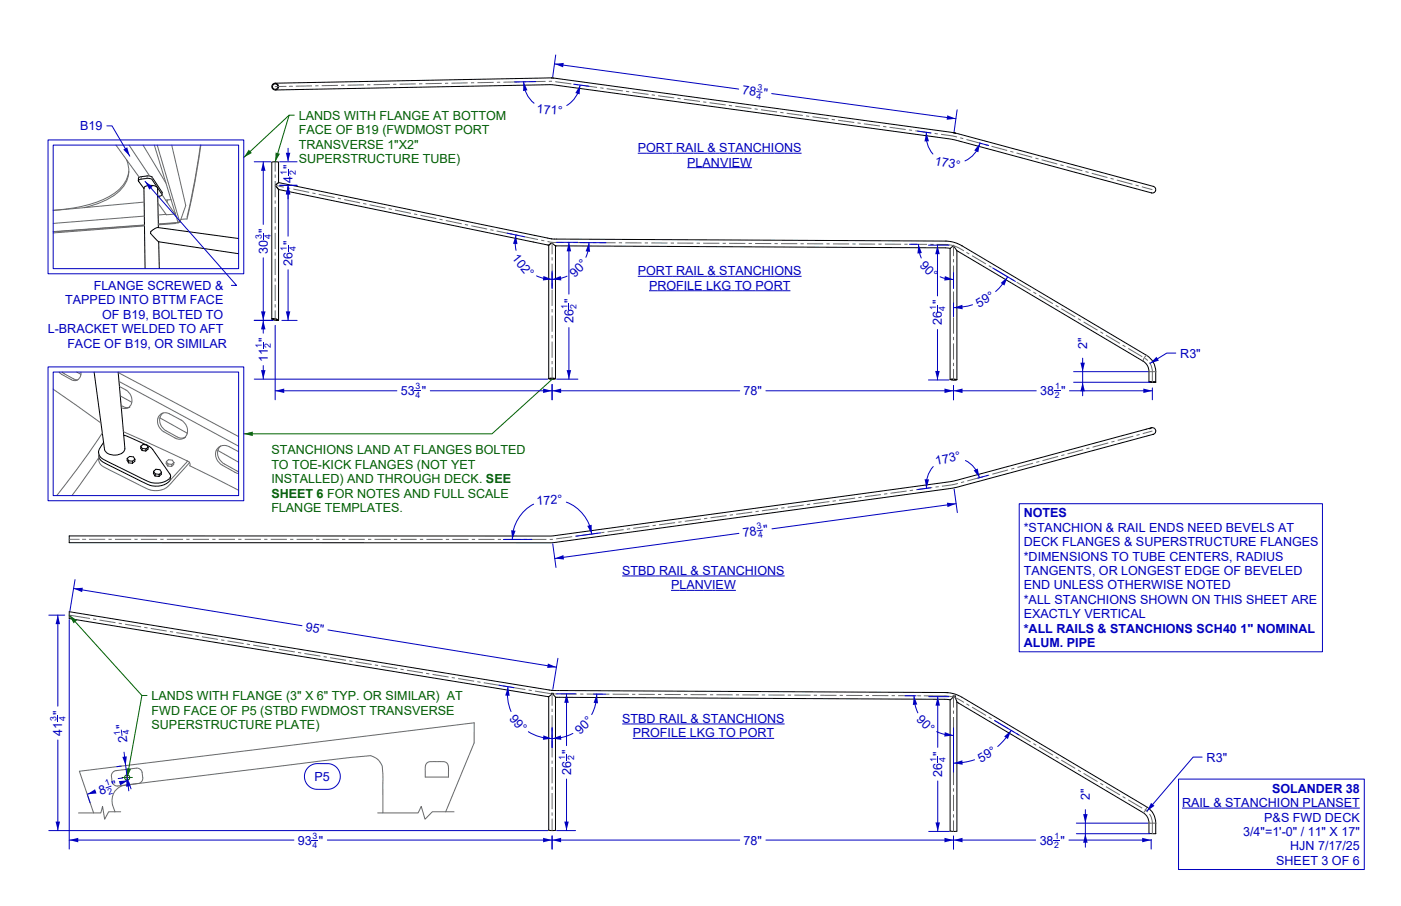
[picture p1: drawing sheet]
<svg xmlns="http://www.w3.org/2000/svg" width="432mm" height="279mm" viewBox="0 0 432 279" stroke-linecap="round" stroke-linejoin="round" font-family="sans-serif">
<!-- layer: Make2D -->
<g fill="none" stroke="#000" stroke-width=".31">
<path d="M170 24l.5 .1M170 24l-85.2 1.7M170.5 24.1l123.2 16.8 60.6 16.3a1.67 1.67 0 0 1 1.8 1.6 1.98 1.98 0 0 1-2.6 .3l-60.2-16.2-122.7-16.7-85.8 1.5M42.6 55.7l.1-.9 .8-.3a4.7 4.7 0 0 1 3.2 0l3.3 4.9M42.6 55.7l.1 .2M42.6 55.7l.9-.5a4.7 4.7 0 0 1 3.2 0l3.3 4.9M42.7 55.9l1.7 2.2M42.7 55.6v.3M50 59.4l-.1 .1M50 59.4v.7M84.8 57.2l.2 .1M85.9 58.4l83.2 17.2"/>
<path d="M85.9 56.3l-.3 .2a.76 .76 0 0 0-.6 .8 .76 .76 0 0 0 .5 .7l.4 .4M85.9 56.3l84.1 17.4M85.9 56.3v-6.3h-2.1v48.4M85.9 58.4v40.3M293.8 40.9l.7 .2zM354.9 59.5h.1M48.8 70.2l-.2-12.2a2.98 2.98 0 0 0-4.2 0l.3 24.8M48.9 74.6l24.6 3.6M48.9 74.6l.2 8.2M50 60.1l-.3 .3-1.1 .2M73.5 73.6l-24.8-3.4-.7 .1a2.32 2.32 0 0 0-1.6 1.7l2.5 2.6M169.1 75.6v41.2"/>
<path d="M169.1 75.6h.1a.9 .9 0 0 1 .8-.6 .9 .9 0 0 1 .9 .6l.3 .2M169.7 75.1l-.6 .5M170 73.7h.1M170 73.7l121.5 .7a10.1 10.1 0 0 1 5 1.4l56.9 33.8a5.8 5.8 0 0 1 2.8 5v3.3l-2.1-.1M171.2 75.8l120.1 .6 1.5 .2M171.2 75.8v41M294.9 77.3l-1-1.5-1.1 .8v40.4M294.9 77.3v39.8M294.9 77.3l57.4 34.1a3.8 3.8 0 0 1 1.8 3.2v3.2M296.5 75.8h.1M83.8 98.4l1 .3h1.1M83.8 98.4l1-.1 1.1 .4"/>
<path d="M84 98.4h.8l.8 .3h-.8zM29 114.7l3.2 23.8a3.5 3.5 0 0 0 4.8 1.5l1.1-.7 .4-1.1-2.1-23.5M169.1 116.8h2.1M169.3 116.8h1.7zM292.8 117l2.1 .1zM293 117l1.7 .1zM354.1 117.8h2.1M354.3 117.8h1.7zM356 117.8h.1M356.2 117.9h.1M30.4 139.5a3.2 3.2 0 0 0 2.3 3.5l8 4a20.1 20.1 0 0 0 6.9 2.9 4.7 4.7 0 0 0 4.9-2l.1-1M30.4 139.5a3.7 3.7 0 0 0 2.9 2.9l7.5 3.7a20.4 20.4 0 0 0 6.9 2.9 4.8 4.8 0 0 0 4.9-2.1"/>
<path d="M31.9 136.4l-1.3 2.2-.2 .9M38.1 134.2l7.3 3.1 1.2 .8 5.8 8.1 .2 .7M43.4 137.6v.7l.4 .6M43.4 137.6l.4 .7M43.4 137.6l.7-.5 1.1 .1 .5 .7M43.8 138.9l1.1 .2M43.8 138.3l1.2 .1M43.8 138.3v.6M45 138.4l-.1 .7M45.7 137.9l-.1 .6-.7 .6M45.7 137.9l-.7 .5M354.9 131.9l-61.6 16.6-123 16.8h-149v2.1h149.2l123.1-16.9 61.8-16.6"/>
<path d="M354.9 131.9a1.04 1.04 0 0 1 1.3 .8 1.04 1.04 0 0 1-.8 1.2M354.9 131.9l-.6 .4M355.4 133.9l-.1 .1M39.2 141.4v.6l.4 .7M39.2 141.4l.8-.6 1.1 .1 .5 .7M39.2 141.4l.4 .7M39.6 142.7l1.2 .2M39.6 142.1v.6M39.6 142.1l1.2 .1M40.8 142.2v.7M41.6 141.6l-.1 .7-.7 .6M41.6 141.6l-.8 .6"/>
<path d="M47.3 145.4v.6l.5 .8M47.3 145.4l.5 .7M47.3 145.4l.8-.7 1.2 .2 .5 .7M47.8 146.8l1.2 .1M47.8 146.1v.7M47.8 146.1l1.3 .2M49.1 146.3l-.1 .6M49.8 145.6l-.1 .7-.7 .6M49.8 145.6l-.7 .7M169.1 214.9l-147.8-24.1v-2.2l148.9 24.3 121 .7 2 .2 3.3 1.2 57.3 34.1a5.9 5.9 0 0 1 2.4 4.7v3.3l-2.1-.1v-3.5a3.7 3.7 0 0 0-1.8-2.9l-57.4-34.1M169.1 214.9l.8-.7 .1-.4h.5v.3l.7 .9M169.1 214.9v41.1l.8 .1 1.3-.1v-41"/>
<path d="M171.2 215l121.6 .8v40.4l1.6 .2 .5-.1v-39.8l-.5-1.5 .1-.4h-.7l-.3 .6-.7 .6M171.2 215h.1M356.2 257.1h.1"/>
<circle cx="84.8" cy="26.7" r=".83"/>
<circle cx="84.8" cy="26.7" r="1.04"/>
</g>
<g fill="#000">
<circle cx="48.9" cy="74.5" r=".09"/>
<circle cx="293" cy="117" r=".09"/>
<circle cx="354.3" cy="117.8" r=".09"/>
<circle cx="356" cy="117.8" r=".09"/>
</g>
<g fill="none" stroke="#696969" stroke-width=".31">
<path d="M88.2 26.6l-3.4 .1M90.2 26.6h-1M96.2 26.5l-5 .1M98.2 26.4l-1 .1M104.2 26.3l-5 .1M106.2 26.3h-1M112.2 26.2l-5 .1M114.1 26.1l-.9 .1M120.2 26l-5 .1M122.2 26h-1M128.2 25.9l-5 .1M130.2 25.8h-1"/>
<path d="M136.2 25.7l-5 .1M138.2 25.7h-1M144.2 25.6l-5 .1M146.2 25.5h-1M152.2 25.4l-5 .1M154.2 25.4h-1M160.1 25.2l-4.9 .1M162.1 25.2h-1M168.1 25.1l-5 .1M169.1 25.1h1M171.1 25.2l5 .7M177.1 26l1 .1"/>
<path d="M179.1 26.3l4.9 .6M185 27.1l1 .1M187 27.4l4.9 .6M192.9 28.2l1 .1M194.9 28.4l5 .7M200.9 29.2l1 .2M202.8 29.5l5 .7M208.8 30.3l1 .2M210.8 30.6l4.9 .7M216.7 31.4l1 .1M218.7 31.7l5 .7M224.6 32.5l1 .1"/>
<path d="M226.6 32.8l5 .6M232.6 33.6l1 .1M234.6 33.8l4.9 .7M240.5 34.7l1 .1M242.5 34.9l4.9 .7M248.4 35.7l1 .2M250.4 36l5 .7M256.3 36.8l1 .2M258.3 37.1l5 .7M264.3 37.9l1 .1M266.3 38.2l4.9 .7M272.2 39l1 .1"/>
<path d="M274.2 39.3l4.9 .6M43.5 54.5v.7M45.3 54.3v.7M46.9 54.6v.8M49.9 59.3v.7M84.8 57.2l2.7 .5M84.8 49.9v2.9M84.8 53.8v1M84.8 55.8v5M88.4 57.9l1 .2M90.4 58.3l4.9 1M96.3 59.5l1 .2"/>
<path d="M98.2 59.9l4.9 1M280.1 40.1l1 .1M282.1 40.3l5 .7M288.1 41.2l.9 .1M290 41.4l5 .8M295.9 42.5l1 .3M297.9 43l4.8 1.3M303.7 44.6l.9 .2M305.6 45.1l4.8 1.3M311.4 46.7l.9 .2M313.3 47.2l4.8 1.3M319.1 48.8l1 .2"/>
<path d="M321 49.3l4.9 1.3M326.8 50.8l1 .3M328.8 51.4l4.8 1.3M334.6 52.9l.9 .3M336.5 53.4l4.8 1.3M342.3 55l.9 .3M344.2 55.5l4.8 1.3M350 57.1l1 .2M351.9 57.6l3.3 .9M84.8 61.8v1M84.8 63.8v5M84.8 69.8v1"/>
<path d="M84.8 71.8v5M84.8 77.8v1M84.8 79.8v5M104.1 61.1l1 .2M106.1 61.5l4.9 1.1M111.9 62.8l1 .2M113.9 63.2l4.9 1M119.8 64.4l1 .2M121.7 64.8l4.9 1M127.6 66l1 .2M129.6 66.4l4.9 1M135.5 67.6l.9 .2"/>
<path d="M137.4 68l4.9 1M143.3 69.2l1 .2M145.2 69.6l4.9 1M151.1 70.8l1 .2M153.1 71.2l4.9 1.1M159 72.5l.9 .2M160.9 72.9l4.9 1M166.8 74.1l1 .2M168.7 74.5l1.7 .3h3.3M170.2 74.7v3.6M170.2 79.3v1M170.4 73.7h.1"/>
<path d="M171.5 75.8h.1M174.7 74.8h1M176.7 74.8h5M182.7 74.8h1M184.7 74.8l5 .1M190.7 74.9h1M192.7 74.9h5M198.7 74.9h1M200.7 74.9h5M206.7 75h1M208.7 75h5M214.7 75h1"/>
<path d="M216.7 75h5M222.7 75h1M224.7 75l5 .1M230.7 75.1h1M232.7 75.1h5M238.7 75.1h1M240.7 75.1l5 .1M246.7 75.2h1M248.7 75.2h5M254.7 75.2h1M256.7 75.2h5M262.7 75.2h1"/>
<path d="M264.7 75.3h5M270.7 75.3h1M272.7 75.3h5M278.7 75.3h1M280.7 75.3l5 .1M286.7 75.4h1M288.7 75.4h2.7M291.3 75.4a10.2 10.2 0 0 1 5.7 1.9M293.9 75.6v3.3M293.9 79.9v1M297.9 77.8l.8 .5M299.6 78.9l4.3 2.5"/>
<path d="M84.8 85.8v1M84.8 87.8v5M84.8 93.8v1M84.8 95.8v2.9M170.2 81.3v5M170.2 87.3v1M170.2 89.3v5M170.2 95.3v1M170.2 97.3v5M293.9 81.9v5M293.9 87.9v1M293.9 89.9v5"/>
<path d="M293.9 95.9v1M293.9 97.9v5M304.7 81.9l.9 .5M306.5 82.9l4.3 2.6M311.6 86l.9 .5M313.3 87l4.3 2.6M318.5 90.1l.9 .5M320.2 91.1l4.3 2.6M325.4 94.2l.8 .5M327.1 95.2l4.3 2.5M332.3 98.3l.8 .5M334 99.3l4.3 2.5"/>
<path d="M170.2 103.3v1M170.2 105.3v5M170.2 111.3v1M170.2 113.3v3.6M293.9 103.9v1M293.9 105.9v5M293.9 111.9v1M293.9 113.9v3.3M339.1 102.3l.9 .6M340.9 103.4l4.3 2.5M346 106.4l.9 .5M347.7 107.5l4.3 2.5"/>
<path d="M352.9 110.5l.8 .6M353.4 109.6h.1M353.4 109.6l-.8 .9-.3 .9M354.1 114.6h2.1M354.3 111.9a8.2 8.2 0 0 1 .9 5.4v.6M356.2 114.6h.1M37.1 122.1l3.5 2M38 125.4l1 .3 1-.2M38.8 120.2a3.2 3.2 0 0 1 .5 5.7l-1 .1-.9-.3M49.3 128.9l8.4 4.7M49.3 128.7v.2a3.7 3.7 0 0 0 1.8 3.9M52.3 127.6a2.57 2.57 0 0 0-3.2 .5 2.57 2.57 0 0 0-.2 3.2l.8 1.3 .8 .6"/>
<path d="M54.6 134.7l1.4 .4 1.1-.2M55.8 129.5a3.4 3.4 0 0 1 .8 5.7l.6-.4M67.2 138.7a3.7 3.7 0 0 0 1.9 4.4M67.7 137.7a3.4 3.4 0 0 0 .8 5.8M67.8 137.7l.2-.1a3.2 3.2 0 0 1 2.7 .2M333.9 138.7l-4.9 1.3M335.8 138.2l-1 .2M341.6 136.6l-4.9 1.3M343.5 136.1l-1 .2M349.3 134.5l-4.8 1.3M351.2 134l-.9 .3M355.2 132.9l-3 .8"/>
<path d="M30.4 140.4v1.4M51.3 142.4l.5 .7 1.2 .1M53 143.2l-.1 .7-1.2-.2M53 143.2l.6-.6-.1 .7M57.7 142.1a1.12 1.12 0 0 1 .8 1.5M57.8 142.2l-5.6 6.2 .1-.9M218 159.8l-1 .2M223.9 159l-4.9 .7M225.9 158.7l-1 .2M231.9 157.9l-5 .7M233.8 157.7l-1 .1M239.8 156.8l-5 .7"/>
<path d="M241.8 156.6l-1 .1M247.7 155.8l-4.9 .6M249.7 155.5l-1 .1M255.6 154.7l-4.9 .7M257.6 154.4l-1 .1M263.6 153.6l-5 .7M265.5 153.3l-1 .2M271.5 152.5l-5 .7M273.5 152.2l-1 .2M279.4 151.4l-4.9 .7M281.4 151.2l-1 .1M287.3 150.4l-4.9 .6"/>
<path d="M289.3 150.1l-1 .1M295.2 149.1l-4.9 .8M297.2 148.6l-1 .2M303 147l-4.9 1.3M304.9 146.5l-1 .3M310.7 144.9l-4.8 1.3M312.6 144.4l-1 .3M318.4 142.8l-4.8 1.3M320.3 142.3l-.9 .3M326.1 140.8l-4.8 1.3M328.1 140.2l-1 .3M21.3 166.3h3.1"/>
<path d="M25.4 166.3h1M27.4 166.3h5M33.4 166.3h1M35.4 166.3h5M41.4 166.3h1M43.4 166.3h5M49.4 166.3h1M51.4 166.3h5M57.4 166.3h1M59.4 166.3h5M65.4 166.3h1M67.4 166.3h5"/>
<path d="M73.4 166.3h1M75.4 166.3h5M81.4 166.3h1M83.4 166.3h5M89.4 166.3h1M91.4 166.3h5M97.4 166.3h1M99.4 166.3h5M105.4 166.3h1M107.4 166.3h5M113.4 166.3h1M115.4 166.3h5"/>
<path d="M121.4 166.3h1M123.4 166.3h5M129.4 166.3h1M131.4 166.3h5M137.4 166.3h1M139.4 166.3h5M146.4 166.3h-1M147.4 166.3h5M153.4 166.3h1M155.4 166.3h5M161.4 166.4h1M168.4 166.3l-5 .1"/>
<path d="M170.4 166.3l-1 .1M176.4 165.5l-5 .7M178.3 165.2l-.9 .2M184.3 164.4l-5 .7M186.3 164.2l-1 .1M192.2 163.3l-4.9 .7M194.2 163.1l-1 .1M200.1 162.3l-4.9 .6M202.1 162l-1 .1M208.1 161.2l-5 .7M210.1 160.9l-1 .1M216 160.1l-5 .7"/>
<path d="M21.3 189.7l6.4 1M28.7 190.9l1 .2M30.7 191.2l4.9 .8M36.6 192.2l1 .1M38.6 192.5l4.9 .8M44.5 193.5l1 .1M46.4 193.8l5 .8M52.4 194.8l1 .1M54.3 195.1l5 .8M60.3 196.1l1 .1M62.2 196.4l5 .8M68.2 197.3l.9 .2"/>
<path d="M70.1 197.7l5 .8M76.1 198.6l.9 .2M78 199l5 .8M84 199.9l.9 .2M85.9 200.2l5 .8M91.8 201.2l1 .2M93.8 201.5l5 .8M99.7 202.5l1 .2M101.7 202.8l5 .8M107.6 203.8l1 .1M109.6 204.1l4.9 .8M115.5 205.1l1 .1"/>
<path d="M117.5 205.4l4.9 .8M123.4 206.4l1 .1M125.4 206.7l4.9 .8M131.3 207.6l1 .2M133.3 208l4.9 .8M139.2 208.9l1 .2M141.2 209.3l4.9 .8M147.1 210.2l1 .2M149.1 210.5l4.9 .9M155 211.5l1 .2M157 211.8l4.9 .8M162.9 212.8l1 .2"/>
<path d="M164.9 213.1l4.9 .8M170.2 214v3.6M170.2 218.6v1M170.8 214h1M171.7 213h.1M172.4 213h.1M172.8 214h5M178.8 214h1M180.8 214l5 .1M186.8 214.1h1M188.8 214.1h5M194.8 214.1h1"/>
<path d="M196.8 214.1l5 .1M202.8 214.2h1M204.8 214.2h5M210.8 214.2h1M212.8 214.2h5M218.8 214.2h1M220.8 214.3h5M226.8 214.3h1M228.8 214.3h5M234.8 214.3h1M236.8 214.3l5 .1M242.8 214.4h1"/>
<path d="M244.8 214.4h5M250.8 214.4h1M252.8 214.4h5M258.8 214.4l1 .1M260.8 214.5h5M266.8 214.5h1M268.8 214.5h5M274.8 214.5h1M276.8 214.5l5 .1M282.8 214.6h1M284.8 214.6h1.6a20.3 20.3 0 0 1 8.7 .9l1.9 1M293.9 214.8v3.3"/>
<path d="M293.9 219.1v1M296.5 215h.1M297.9 217.1l.8 .5M299.6 218.1l4.3 2.5M35 238l.7-.3 6.3-.8 1.2 .3a2.74 2.74 0 0 1 .8 2.6l-.1 .8-.9 .9-6.7 .9-1.2-.3a2.74 2.74 0 0 1-.8-2.7l.2-.8zM146.1 229.1l-8.7 21.2M170.2 220.6v5M170.2 226.6v1M170.2 228.6v5M170.2 234.6v1M170.2 236.6v5M293.9 221.1v5"/>
<path d="M293.9 227.1v1M293.9 229.1v5M293.9 235.1v1M293.9 237.1v5M304.7 221.1l.9 .6M306.5 222.2l4.3 2.5M311.6 225.2l.9 .5M313.3 226.2l4.3 2.6M318.5 229.3l.9 .5M320.2 230.3l4.3 2.6M325.4 233.4l.8 .5M327.1 234.4l4.3 2.6"/>
<path d="M332.3 237.5l.8 .5M334 238.5l4.3 2.6M35.4 250.3l-.1-.4a5 5 0 0 1 2.6-7.6l63.9-8 12.4-1.3a4.9 4.9 0 0 1 3.6 3.3l.2 3.6v10.8M170.2 242.6v1M170.2 244.6v5M170.2 250.6v1M170.2 252.6v3.5M293.9 243.1v1M293.9 245.1v5M293.9 251.1v1M293.9 253.1v3.3M339.1 241.6l.9 .5"/>
<path d="M340.9 242.6l4.3 2.5M346 245.7l.9 .5M347.7 246.7l4.3 2.5M352.9 249.7l.8 .6M353.4 248.8h.1M353.4 248.8l-.3 1-.8 .8M354.1 253.8h2.1M354.3 251.1a8.2 8.2 0 0 1 .9 5.5v.5"/>
</g>
<circle cx="67.8" cy="137.7" r=".06" fill="#696969"/>
<path d="M24.5 237.8l4.3 12.9" fill="none" stroke="#696969" stroke-width=".31"/>
<circle cx="23.6" cy="117.3" r=".06" fill="#696969"/>
<g fill="none" stroke="#696969" stroke-width=".31">
<path d="M35.7 44.7l7.2 10M39.8 44.7l6.3 9.6M44.1 44.7l7.1 11.8M47.6 44.7l7.2 23.7M52.9 44.7l4.4 18.7-1.9 5.2-6.6 .5M61.8 44.7l-2.1 12.7-2.1 9.6M61.9 44.7l-2.1 13-2.2 9.8-1.9 .2M44.4 62.3l-28 2.6M44.5 66.6l-28.1 2.3M44.5 69.5l-28.1 2M44.5 69.4l-28.1 2M44.5 69.7l-28.1 2.1"/>
<path d="M49.9 60.1l4 5.9v-.4M51.2 66.1l-2.4 .2M55 68.6l-6.2 .6M19.1 114.7l.7 .6M22.7 116.9l1.2 .2M36.4 114.9l37.1 19.7M16.4 120l14.7 10.5M31.5 133.5l-6.4 9.4-7.6 9.9M50.3 127.4l-1 1.3M67.1 138.9l6.4 3.7M70.7 137.8l2.8 1.5M58.5 143.6l15 7.6"/>
<path d="M72.4 145.6l1.1 .5M146.2 222.9l-.1 6.2M37.2 250.3h-3.7l-1.2 2.3-.7-3.9-.5 2h-6.9M140 250.3h-6.8l-2.2 2.3-1.2-3.9-.9 2h-12.5"/>
</g>
<circle cx="54.9" cy="68.7" r=".06" fill="#696969"/>
<path d="M39.7 53a10.4 10.4 0 0 1-6.7 8.5l-2.8 1.3-4.2 1.2M52.7 61.6l-1.6 .1M53.9 68.8l.1 .1" fill="none" stroke="#696969" stroke-width=".31"/>
<circle cx="55.1" cy="68.5" r=".06" fill="#696969"/>
<path d="M39 49.3l.6 1.9 .1 1.8M51.6 61.7l-.1 .7M53.9 66l-2.6 .2M53.9 65.9l.4 .9M54 68.8l-5.2 .5" fill="none" stroke="#696969" stroke-width=".31"/>
<circle cx="55" cy="68.5" r=".06" fill="#696969"/>
<g fill="none" stroke="#696969" stroke-width=".31">
<path d="M39.7 53a10.6 10.6 0 0 1-6.4 7.8 45.1 45.1 0 0 1-16.9 4M48.5 44.7l6.9 23.9M48.7 62.6l2.6 3.6M18.2 114.7l2.3 1.6a3.8 3.8 0 0 0 3.1 1 2.31 2.31 0 0 0 1.4-2.6M19.8 115.3l2.9 1.6M23.6 114.7l1.3 .7M36.7 117.6l36.8 20M36.8 119.2l2 1M30.4 139.9v.5M37.3 125l.7 .4M38 133.1l19.7 9M40 125.5l-.6 .3"/>
<path d="M50.5 133.2l1.7 .9a4.9 4.9 0 0 0 3.7 1.3l.7-.2M51.1 132.8l3.5 1.9M52.3 127.6l3.5 1.9M68 137.6l-.8 1.1M30.4 141.2l-8.2 11.6M30.5 141.1a2.88 2.88 0 0 0 2.3 3.3l7.8 4a19.9 19.9 0 0 0 6.9 2.9 6 6 0 0 0 5.8-2.9l5.1-5.9M53.5 143.3l-.6 .6M53.6 142.6l-.5-.7-1.2-.1-.6 .6-.1 .6 .5 .7 .1-.6M68.5 143.5l3.9 2.1M69.1 143.1l4.4 2.4M131.5 235.3l1-.4h3.7a1.81 1.81 0 0 1 2 2.4v2.3h-7.1v-1.5a3.8 3.8 0 0 1 .4-2.8zM146.2 222.9l-121.7 14.9"/>
</g>
<g fill="none" stroke="#006300" stroke-width=".31">
<path d="M37.6 239.8h3.2M39.2 238.2v3.2M39.6 240.4h.1"/>
<circle cx="39.2" cy="239.8" r=".79"/>
</g>
<path d="M76.7 46.2l.9 1-2.5 1.4z" fill="#006300"/>
<path d="M89.1 35.5l-14 13.1" fill="none" stroke="#006300" stroke-width=".31"/>
<path d="M75.1 133.8l2.8-.7v1.4z" fill="#006300"/>
<path d="M170.2 116.9l-18.6 16.9h-76.5" fill="none" stroke="#006300" stroke-width=".31"/>
<g fill="#0000bf">
<path d="M283.1 75.4l1 2.6-1.3 .2z"/>
<path d="M291.2 85.1l2.7 1.1-2.9 .3z"/>
</g>
<path d="M280.3 75.3h2.4M283.1 75.4l.1 1.8 .7 2.4M289.8 85.4l2.3 .6 1.8 .2M293.9 84v5" fill="none" stroke="#0000bf" stroke-width=".31"/>
<g fill="#0000bf">
<path d="M156.6 211.8l.5 2.8-1.4-.1z"/>
<path d="M167.5 226.8l2.7 1-2.9 .4z"/>
</g>
<path d="M153.8 211.3l4.6 .8M156.6 211.8a13.8 13.8 0 0 0 .9 7.6M162.8 225.7a13.8 13.8 0 0 0 7.4 2.1M170.2 224.6v5.9" fill="none" stroke="#0000bf" stroke-width=".31"/>
<g fill="#0000bf">
<path d="M293.9 235.3l2.7-.8 .1 1.4z"/>
<path d="M309.5 227.1l2.1-1.9-1 2.7z"/>
</g>
<path d="M293.9 224.9v13.2M300.4 234.3a20.7 20.7 0 0 1-6.5 1M306.5 222.2l7.5 4.5M311.6 225.2a20.7 20.7 0 0 1-4.1 5" fill="none" stroke="#0000bf" stroke-width=".31"/>
<g fill="#0000bf">
<path d="M88.6 75.7h.3v1.9h-.3z"/>
<path d="M88.1 96h1.4l-.7 2.8z"/>
<path d="M88.8 57.2l.7 2.7h-1.4z"/>
</g>
<path d="M86.2 57.2h5.4M88.8 57.2v15.6M86.9 98.8h4.7M88.8 83.2v15.6" fill="none" stroke="#0000bf" stroke-width=".31"/>
<g fill="#0000bf">
<path d="M88.6 52.4h.3v1.8h-.3z"/>
<path d="M88.1 47.1h1.4l-.7 2.8z"/>
<path d="M88.8 57.2l.7 2.7h-1.4z"/>
</g>
<path d="M86.2 49.9h5.4M86.2 57.2h5.4M88.8 45.7v3.8M88.8 57.7v3.6" fill="none" stroke="#0000bf" stroke-width=".31"/>
<g fill="#0000bf">
<path d="M170.2 227.8l2.7-1 .1 1.4z"/>
<path d="M183.9 214.1l.4 2.8-1.4-.2z"/>
</g>
<path d="M182.9 214.1h3.8M183.9 214.1a13.8 13.8 0 0 1-1.5 6.3M170.2 224.3v6.2M176.6 226.2a13.8 13.8 0 0 1-6.4 1.6" fill="none" stroke="#0000bf" stroke-width=".31"/>
<path d="M38 46.1l1.2-.7 .8 2.8z" fill="#0000bf"/>
<path d="M32.9 38.8h1.6l5.5 9.4" fill="none" stroke="#0000bf" stroke-width=".31"/>
<g fill="#0000bf">
<path d="M281.7 214.6l1 2.7-1.4 .1z"/>
<path d="M291.2 225.8l2.7 1-2.9 .4z"/>
</g>
<path d="M278.9 214.6h3.4M281.7 214.6a12.2 12.2 0 0 0 1.2 5.2M288.7 225.6l2.9 1 2.3 .2M293.9 224.5v5.1" fill="none" stroke="#0000bf" stroke-width=".31"/>
<g fill="#0000bf">
<path d="M293.9 94.9l2.7-.9 .1 1.4z"/>
<path d="M308.4 87.3l2.2-1.9-1 2.7z"/>
</g>
<path d="M293.9 93.4v4.3M299.7 94l-2.9 .7-2.9 .2M305.9 82.6l7.1 4.2M310.6 85.4l-1.7 2.4-2 2.1" fill="none" stroke="#0000bf" stroke-width=".31"/>
<g fill="#0000bf">
<path d="M170.2 86.1l2.6-1 .2 1.4z"/>
<path d="M181.5 74.8l.4 2.9-1.4-.2z"/>
</g>
<path d="M178.8 74.8l7.9 .1M181.5 74.8l-.1 2-.8 2.5M170.2 84.2v4.7M174.8 85.2l-1.9 .6-2.7 .3" fill="none" stroke="#0000bf" stroke-width=".31"/>
<g fill="#0000bf">
<path d="M81 105.6h.3v1.9h-.3z"/>
<path d="M81.1 98.8l.7 2.8h-1.4z"/>
<path d="M80.4 114.1h1.4l-.7 2.8z"/>
</g>
<path d="M78.4 98.8h5.7M81.1 98.8v3.9M78.4 116.9h90.4M81.1 112.8v4.1" fill="none" stroke="#0000bf" stroke-width=".31"/>
<g fill="#0000bf">
<path d="M159 72.5l.5 2.8-1.4-.1z"/>
<path d="M167.5 85.1l2.7 1-2.9 .4z"/>
</g>
<path d="M156.3 71.9l5.3 1.1M159 72.5l-.2 2.7 .3 2M165.4 85.1l2 .7 2.8 .3M170.2 83.6v5.3" fill="none" stroke="#0000bf" stroke-width=".31"/>
<g fill="#0000bf">
<path d="M17.7 220.7h.3v1.9h-.3z"/>
<path d="M17.1 253.4h1.4l-.7 2.7z"/>
<path d="M17.8 189.7l.7 2.8h-1.4z"/>
</g>
<path d="M15 189.7h4.9M17.8 189.7v28.1M17.8 228.2v27.9M15 256.1h153.8" fill="none" stroke="#0000bf" stroke-width=".31"/>
<path d="M21.3 189.7l2.4 1.6-1 .9z" fill="#006300"/>
<path d="M21.3 189.7l22.4 24.8h1.6" fill="none" stroke="#006300" stroke-width=".31"/>
<path d="M84.9 47l1.4 .4-1.5 2.5z" fill="#006300"/>
<path d="M90.7 35.5h-1.6l-4.3 14.4" fill="none" stroke="#006300" stroke-width=".31"/>
<path d="M39 236.9l1.4 .3-1.2 2.6z" fill="#006300"/>
<path d="M43.7 214.5l-4.5 25.3" fill="none" stroke="#006300" stroke-width=".31"/>
<path d="M356.4 110l.8 1.2-2.8 .9z" fill="#0000bf"/>
<path d="M362.4 108.9h-2.8l-5.2 3.2" fill="none" stroke="#0000bf" stroke-width=".31"/>
<path d="M354.8 247.6l1 .9-2.3 1.7z" fill="#0000bf"/>
<path d="M370.5 233.5h-2.8l-14.2 16.7" fill="none" stroke="#0000bf" stroke-width=".31"/>
<g fill="#0000bf">
<path d="M333.8 251.1h1.4l-.7 2.7z"/>
<path d="M334.5 257.1l.7 2.8h-1.4z"/>
</g>
<path d="M331.7 253.8h22.1M331.7 257.1h22.7M334.5 249.7v11.6" fill="none" stroke="#0000bf" stroke-width=".31"/>
<g fill="#0000bf">
<path d="M333 111.8h1.4l-.7 2.8z"/>
<path d="M333.7 117.9l.7 2.8h-1.4z"/>
</g>
<path d="M330.9 114.6h22.9M330.9 117.9h23.5M333.7 110.5v11.6" fill="none" stroke="#0000bf" stroke-width=".31"/>
<g fill="#0000bf">
<path d="M233.2 163.6l1.9-.3v.3l-1.9 .3z"/>
<path d="M171 172.2l2.6-1 .2 1.4z"/>
<path d="M291.8 155l2.9 .3-2.7 1.1z"/>
</g>
<path d="M294.1 150.8l1 7.3M294.7 155.3l-56.8 7.8M170.4 167.7l1 7.3M227.7 164.5l-56.7 7.7" fill="none" stroke="#0000bf" stroke-width=".31"/>
<g fill="#0000bf">
<path d="M324.7 258.9h1.9v.3h-1.9z"/>
<path d="M293.9 259.1l2.8-.7v1.4z"/>
<path d="M352 258.4l2.8 .7-2.8 .7z"/>
</g>
<path d="M293.9 258.1v3.7M293.9 259.1h25.3M329.5 259.1h25.3M354.8 258.9v2.9" fill="none" stroke="#0000bf" stroke-width=".31"/>
<g fill="#0000bf">
<path d="M96.1 258.9h1.9v.3h-1.9z"/>
<path d="M167.4 258.4l2.8 .7-2.8 .7z"/>
<path d="M21.3 259.1l2.8-.7v1.4z"/>
</g>
<path d="M21.3 191.1v70.7M21.3 259.1h69.3M100.9 259.1h69.3M170.2 257.8v4" fill="none" stroke="#0000bf" stroke-width=".31"/>
<g fill="#0000bf">
<path d="M233.1 28.1l1.9 .2v.3l-1.9-.2z"/>
<path d="M170.9 19.7l2.8-.3-.1 1.4z"/>
<path d="M292 35.6l2.6 1-2.8 .3z"/>
</g>
<path d="M170.9 19.7l56.8 7.8M171.3 17l-.9 6.7M237.8 28.9l56.8 7.7M295 33.9l-.9 6.7" fill="none" stroke="#0000bf" stroke-width=".31"/>
<g fill="#0000bf">
<path d="M324.9 120.4h1.9v.3h-1.9z"/>
<path d="M293.9 120.5l2.8-.7v1.4z"/>
<path d="M352.4 119.8l2.8 .7-2.8 .7z"/>
</g>
<path d="M293.9 118.9v4.4M355.2 119.6v3.7M293.9 120.5h25.5M329.6 120.5h25.6" fill="none" stroke="#0000bf" stroke-width=".31"/>
<g fill="#0000bf">
<path d="M291.1 119.8l2.8 .7-2.8 .7z"/>
<path d="M170.2 120.5l2.7-.7v1.4z"/>
</g>
<path d="M170.2 118.6v4.7M293.9 118.9v4.4M170.2 120.5h57.8M236.1 120.5h57.8" fill="none" stroke="#0000bf" stroke-width=".31"/>
<g fill="#0000bf">
<path d="M127.8 120.4h2v.3h-2z"/>
<path d="M167.4 119.8l2.8 .7-2.8 .7z"/>
<path d="M84.8 120.5l2.8-.7v1.4z"/>
</g>
<path d="M84.8 100.3v23M170.2 118.6v4.7M84.8 120.5h37.5M132.6 120.5h37.6" fill="none" stroke="#0000bf" stroke-width=".31"/>
<g fill="#0000bf">
<path d="M175.2 93.6h.3v1.8h-.3z"/>
<path d="M174.6 114.1h1.4l-.7 2.8z"/>
<path d="M175.3 74.7l.7 2.8h-1.4z"/>
</g>
<path d="M171.6 74.7h6.5M175.3 74.7v16M171.6 116.9h6.5M175.3 101v15.9" fill="none" stroke="#0000bf" stroke-width=".31"/>
<g fill="#0000bf">
<path d="M81 72.1h.3v1.9h-.3z"/>
<path d="M80.4 96h1.4l-.7 2.8z"/>
<path d="M81.1 49.9l.7 2.8h-1.4z"/>
</g>
<path d="M78.4 49.9h5M81.1 49.9v19.3M81.1 79.5v19.3M78.4 98.8h5.7" fill="none" stroke="#0000bf" stroke-width=".31"/>
<g fill="#0000bf">
<path d="M174.5 232.8h.3v1.9h-.3z"/>
<path d="M173.9 253.4h1.4l-.7 2.7z"/>
<path d="M174.6 214l.7 2.7h-1.4z"/>
</g>
<path d="M171.6 214h5.8M174.6 214v15.9M171.6 256.1h5.8M174.6 240.2v15.9" fill="none" stroke="#0000bf" stroke-width=".31"/>
<g fill="#0000bf">
<path d="M288.9 233.3h.3v2h-.3z"/>
<path d="M288.3 253.6h1.4l-.7 2.8z"/>
<path d="M289 214.8l.7 2.8h-1.4z"/>
</g>
<path d="M286.2 214.8h6.3M289 214.8v15.7M286.2 256.4h6.4M289 240.8v15.6" fill="none" stroke="#0000bf" stroke-width=".31"/>
<g fill="#0000bf">
<path d="M288.8 94.1h.3v1.9h-.3z"/>
<path d="M288.2 114.4h1.4l-.7 2.8z"/>
<path d="M288.9 75.6l.7 2.8h-1.4z"/>
</g>
<path d="M286.2 75.6h6.3M288.9 75.6v15.7M286.2 117.2h6.3M288.9 101.6v15.6" fill="none" stroke="#0000bf" stroke-width=".31"/>
<g fill="#0000bf">
<path d="M161.4 25.2l1.2 2.6-1.4 .3z"/>
<path d="M178.8 26.2l-.1 2.9-1.4-.4z"/>
</g>
<path d="M161.4 25.2a8.8 8.8 0 0 0 3.2 6.6M165.1 25.2l-6.5 .1M176.8 26l4.8 .6M178.8 26.2a8.8 8.8 0 0 1-4.1 6.3" fill="none" stroke="#0000bf" stroke-width=".31"/>
<g fill="#0000bf">
<path d="M285.5 40.8l.8 2.8h-1.4z"/>
<path d="M302 44.2l-.5 2.8-1.2-.6z"/>
</g>
<path d="M282.8 40.4l4.1 .6M285.5 40.8a8.5 8.5 0 0 0 2 6.7M301.9 44.1l2.8 .8M302 44.2a8.5 8.5 0 0 1-4.6 5.4" fill="none" stroke="#0000bf" stroke-width=".31"/>
<g fill="#0000bf">
<path d="M300.1 145.1l1.2-.6 .6 2.8z"/>
<path d="M285 147.8h1.3l-.7 2.8z"/>
</g>
<path d="M286.8 150.4l-4 .6M287.6 143.9a8.4 8.4 0 0 0-2 6.7M297.6 142a8.4 8.4 0 0 1 4.3 5.3M304.6 146.6l-3.3 .9" fill="none" stroke="#0000bf" stroke-width=".31"/>
<g fill="#0000bf">
<path d="M181 162.2l1.4-.4v2.9z"/>
<path d="M157.5 163.5l1.4 .2-1 2.7z"/>
</g>
<g fill="none" stroke="#0000bf" stroke-width=".31">
<path d="M196.6 47.3h50.5M211.8 51.7h20M196.6 85.2h50.5M200 89.7h43.6M164.5 155.5a12.4 12.4 0 0 0-6.6 10.9M174.6 154.9a12.4 12.4 0 0 1 7.8 9.8M314.1 155.3h93.5v45.7h-93.5zM163.9 166.4h-8.8M185.1 164.3l-7.6 1M191.8 177.6h50M206.8 182.1h20M95 236.6a4 4 0 0 1 2.8-1.1h3.5a4 4 0 0 1 3.6 4.1 4 4 0 0 1-4 3.8h-3.4a4 4 0 0 1-3.4-2.6 4 4 0 0 1 .9-4.2z"/>
<path d="M191.8 223.3h50M195 227.7h43.6"/>
</g>
<g fill="#0000bf">
<path d="M32.5 242.9l1.8-.6 .1 .2-1.8 .6z"/>
<path d="M36.6 240.9l2.9-.2-2.4 1.5z"/>
<path d="M26.9 244.9l2.4-1.5 .4 1.3z"/>
</g>
<path d="M27 245.4l.8 2.2M29.4 244.1l-2.5 .8M39.5 240.7l-2.5 .8M39.6 241.1l.8 2.2" fill="none" stroke="#0000bf" stroke-width=".31"/>
<g fill="#0000bf">
<path d="M37.2 225.1l.3-.1 .3 1.9-.3 .1z"/>
<path d="M39.2 239.8l1 2.6-1.4 .2z"/>
<path d="M37.7 233.4l1.4-.1-.4 2.8z"/>
</g>
<path d="M37.4 236.3l-1.4 .1M37.8 239.9l-1.4 .2M38.2 232l1.5 11.9M363.2 240.3h57.3v27.8h-57.3zM364.3 249.2h54.8" fill="none" stroke="#0000bf" stroke-width=".31"/>
<g fill="#0000bf">
<path d="M22.7 181.5l2.8-.3-.2 1.4z"/>
<path d="M168.9 204.6l2.6 1.2-2.9 .2z"/>
</g>
<path d="M23.1 178.7l-1.5 9.6M22.7 181.5l70.4 11.5M101.1 194.3l70.4 11.5M171.9 203l-1.5 9.6" fill="none" stroke="#0000bf" stroke-width=".31"/>
<g fill="#0000bf">
<path d="M170.2 259.1l2.7-.7v1.4z"/>
<path d="M291.1 258.4l2.8 .7-2.8 .7z"/>
</g>
<path d="M14.8 43.2h60.3v41.2h-60.3zM16.4 44.7h57.1v38.1h-57.1zM14.8 113.1h60.3v41.3h-60.3zM16.4 114.7h57.1v38.1h-57.1zM170.2 257.8v4M170.2 259.1h57.8M236.1 259.1h57.8M293.9 257.8v4" fill="none" stroke="#0000bf" stroke-width=".31"/>
<path d="M44.7 55.9l2.4 1.7-1.1 .9z" fill="#0000bf"/>
<path d="M44.7 55.9l28.2 32.1h-1.6" fill="none" stroke="#0000bf" stroke-width=".31"/>
<g font-size="3.9" fill="#0000bf">
<text x="228.7" y="29" transform="rotate(8 228.7 29)">78 &quot;</text>
<text x="165.4" y="35" transform="rotate(3 165.4 35)">171°</text>
<text x="24.7" y="40.2">B19</text>
<text x="196.6" y="47">PORT RAIL &amp; STANCHIONS</text>
<text x="211.8" y="51.4">PLANVIEW</text>
<text x="287.9" y="50.7" transform="rotate(11 287.9 50.7)">173°</text>
<text x="90.2" y="56.4" transform="rotate(-90 90.2 56.4)">4 &quot;</text>
<text x="82.5" y="78.3" transform="rotate(-90 82.5 78.3)">30 &quot;</text>
<text x="90.2" y="81.9" transform="rotate(-90 90.2 81.9)">26 &quot;</text>
<text x="157.7" y="79.6" transform="rotate(51 157.7 79.6)">102°</text>
<text x="283.3" y="82" transform="rotate(45 283.3 82)">90°</text>
<text x="28.9" y="89.4">FLANGE SCREWED &amp;</text>
<text x="177.2" y="85.8" transform="rotate(-45 177.2 85.8)">90°</text>
<text x="196.6" y="84.9">PORT RAIL &amp; STANCHIONS</text>
<text x="200" y="89.4">PROFILE LKG TO PORT</text>
<text x="20.1" y="93.9">TAPPED INTO BTTM FACE</text>
<text x="301.7" y="94.9" transform="rotate(-30 301.7 94.9)">59°</text>
<text x="31.5" y="98.3">OF B19, BOLTED TO</text>
<text x="176.7" y="99.7" transform="rotate(-90 176.7 99.7)">26 &quot;</text>
<text x="290.3" y="100.3" transform="rotate(-90 290.3 100.3)">26 &quot;</text>
<text x="14.7" y="102.8">L-BRACKET WELDED TO AFT</text>
<text x="20.8" y="107.2">FACE OF B19, OR SIMILAR</text>
<text x="335.1" y="107.5" transform="rotate(-90 335.1 107.5)">2&quot;</text>
<text x="82.5" y="111.8" transform="rotate(-90 82.5 111.8)">11 &quot;</text>
<text x="363.8" y="110.3">R3&quot;</text>
<text x="123.6" y="121.9">53 &quot;</text>
<text x="229.2" y="121.9">78&quot;</text>
<text x="320.6" y="121.9">38 &quot;</text>
<text x="288.5" y="143.4" transform="rotate(-11 288.5 143.4)">173°</text>
<text x="165.5" y="155.7" transform="rotate(-4 165.5 155.7)">172°</text>
<text x="315.5" y="159.6">NOTES</text>
<text x="229.1" y="165.7" transform="rotate(-8 229.1 165.7)">78 &quot;</text>
<text x="315.5" y="164">*STANCHION &amp; RAIL ENDS NEED BEVELS AT</text>
<text x="315.5" y="168.4">DECK FLANGES &amp; SUPERSTRUCTURE FLANGES</text>
<text x="315.5" y="172.9">*DIMENSIONS TO TUBE CENTERS, RADIUS</text>
<text x="191.8" y="177.3">STBD RAIL &amp; STANCHIONS</text>
<text x="315.5" y="177.3">TANGENTS, OR LONGEST EDGE OF BEVELED</text>
<text x="206.8" y="181.8">PLANVIEW</text>
<text x="315.5" y="181.8">END UNLESS OTHERWISE NOTED</text>
<text x="315.5" y="186.2">*ALL STANCHIONS SHOWN ON THIS SHEET ARE</text>
<text x="315.5" y="190.7">EXACTLY VERTICAL</text>
<text x="94.1" y="194.5" transform="rotate(9 94.1 194.5)">95&quot;</text>
<text x="315.5" y="195.1">*ALL RAILS &amp; STANCHIONS SCH40</text>
<text x="382.3" y="195.1">1&quot; NOMINAL</text>
<text x="315.5" y="199.6">ALUM. PIPE</text>
<text x="156.8" y="221.6" transform="rotate(50 156.8 221.6)">99°</text>
<text x="19.2" y="226.9" transform="rotate(-90 19.2 226.9)">41 &quot;</text>
<text x="178.8" y="226.7" transform="rotate(-45 178.8 226.7)">90°</text>
<text x="191.8" y="223">STBD RAIL &amp; STANCHIONS</text>
<text x="195" y="227.4">PROFILE LKG TO PORT</text>
<text x="282.3" y="222.2" transform="rotate(45 282.3 222.2)">90°</text>
<text x="39.3" y="228.9" transform="rotate(-97 39.3 228.9)">2 &quot;</text>
<text x="176" y="239" transform="rotate(-90 176 239)">26 &quot;</text>
<text x="290.4" y="239.6" transform="rotate(-90 290.4 239.6)">26 &quot;</text>
<text x="302.3" y="235.2" transform="rotate(-30 302.3 235.2)">59°</text>
<text x="371.9" y="234.9">R3&quot;</text>
<text x="31" y="245" transform="rotate(-19 31 245)">8 &quot;</text>
<text x="96.9" y="240.8">P5</text>
<text x="392" y="244.5">SOLANDER 38</text>
<text x="335.9" y="246.8" transform="rotate(-90 335.9 246.8)">2&quot;</text>
<text x="364.3" y="248.9">RAIL &amp; STANCHION PLANSET</text>
<text x="383.2" y="257.8">3/4&quot;=1'-0&quot; / 11&quot; X 17&quot;</text>
<text x="389.7" y="253.4">P&amp;S FWD DECK</text>
<text x="91.8" y="260.5">93 &quot;</text>
<text x="229.2" y="260.5">78&quot;</text>
<text x="320.4" y="260.5">38 &quot;</text>
<text x="397.6" y="262.3">HJN 7/17/25</text>
<text x="393.3" y="266.7">SHEET 3 OF 6</text>
</g>
<g font-size="3.9" fill="#006300">
<text x="92.1" y="37">LANDS WITH FLANGE AT BOTTOM</text>
<text x="92.1" y="41.4">FACE OF B19 (FWDMOST PORT</text>
<text x="92.1" y="45.9">TRANSVERSE 1&quot;X2&quot;</text>
<text x="92.1" y="50.3">SUPERSTRUCTURE TUBE)</text>
<text x="83.6" y="140.1">STANCHIONS LAND AT FLANGES BOLTED</text>
<text x="83.6" y="144.5">TO TOE-KICK FLANGES (NOT YET</text>
<text x="83.6" y="149">INSTALLED) AND THROUGH DECK. SEE</text>
<text x="83.6" y="153.4">SHEET 6 FOR NOTES AND FULL SCALE</text>
<text x="83.6" y="157.9">FLANGE TEMPLATES.</text>
<text x="46.7" y="215.9">LANDS WITH FLANGE (3&quot; X 6&quot; TYP. OR SIMILAR) AT</text>
<text x="46.7" y="220.4">FWD FACE OF P5 (STBD FWDMOST TRANSVERSE</text>
<text x="46.7" y="224.8">SUPERSTRUCTURE PLATE)</text>
</g>
<g font-size="2.7" fill="#0000bf">
<text x="233.4" y="27.8" transform="rotate(8 233.4 27.8)">3</text>
<text x="233" y="30.6" transform="rotate(8 233 30.6)">4</text>
<text x="88.4" y="53.9" transform="rotate(-90 88.4 53.9)">1</text>
<text x="91.2" y="54" transform="rotate(-90 91.2 54)">2</text>
<text x="80.7" y="73.8" transform="rotate(-90 80.7 73.8)">3</text>
<text x="83.5" y="73.7" transform="rotate(-90 83.5 73.7)">4</text>
<text x="88.4" y="77.3" transform="rotate(-90 88.4 77.3)">1</text>
<text x="91.2" y="77.4" transform="rotate(-90 91.2 77.4)">4</text>
<text x="174.9" y="95.2" transform="rotate(-90 174.9 95.2)">1</text>
<text x="177.7" y="95.2" transform="rotate(-90 177.7 95.2)">2</text>
<text x="288.5" y="95.7" transform="rotate(-90 288.5 95.7)">1</text>
<text x="291.3" y="95.8" transform="rotate(-90 291.3 95.8)">4</text>
<text x="80.7" y="107.2" transform="rotate(-90 80.7 107.2)">1</text>
<text x="83.5" y="107.3" transform="rotate(-90 83.5 107.3)">2</text>
<text x="128.1" y="120.1">3</text>
<text x="128.1" y="122.9">4</text>
<text x="325.1" y="122.9">2</text>
<text x="325.2" y="120.1">1</text>
<text x="233.3" y="163.3" transform="rotate(-8 233.3 163.3)">3</text>
<text x="233.8" y="166.1" transform="rotate(-8 233.8 166.1)">4</text>
<text x="17.4" y="222.4" transform="rotate(-90 17.4 222.4)">3</text>
<text x="20.2" y="222.3" transform="rotate(-90 20.2 222.3)">4</text>
<text x="37.1" y="226.7" transform="rotate(-97 37.1 226.7)">1</text>
<text x="39.9" y="226.4" transform="rotate(-97 39.9 226.4)">4</text>
<text x="174.2" y="234.4" transform="rotate(-90 174.2 234.4)">1</text>
<text x="177" y="234.5" transform="rotate(-90 177 234.5)">2</text>
<text x="288.6" y="235" transform="rotate(-90 288.6 235)">1</text>
<text x="291.4" y="235" transform="rotate(-90 291.4 235)">4</text>
<text x="32.7" y="242.5" transform="rotate(-19 32.7 242.5)">1</text>
<text x="33.5" y="245.2" transform="rotate(-19 33.5 245.2)">2</text>
<text x="96.3" y="258.6">3</text>
<text x="96.4" y="261.4">4</text>
<text x="324.9" y="261.4">2</text>
<text x="325" y="258.6">1</text>
</g>
</svg>
